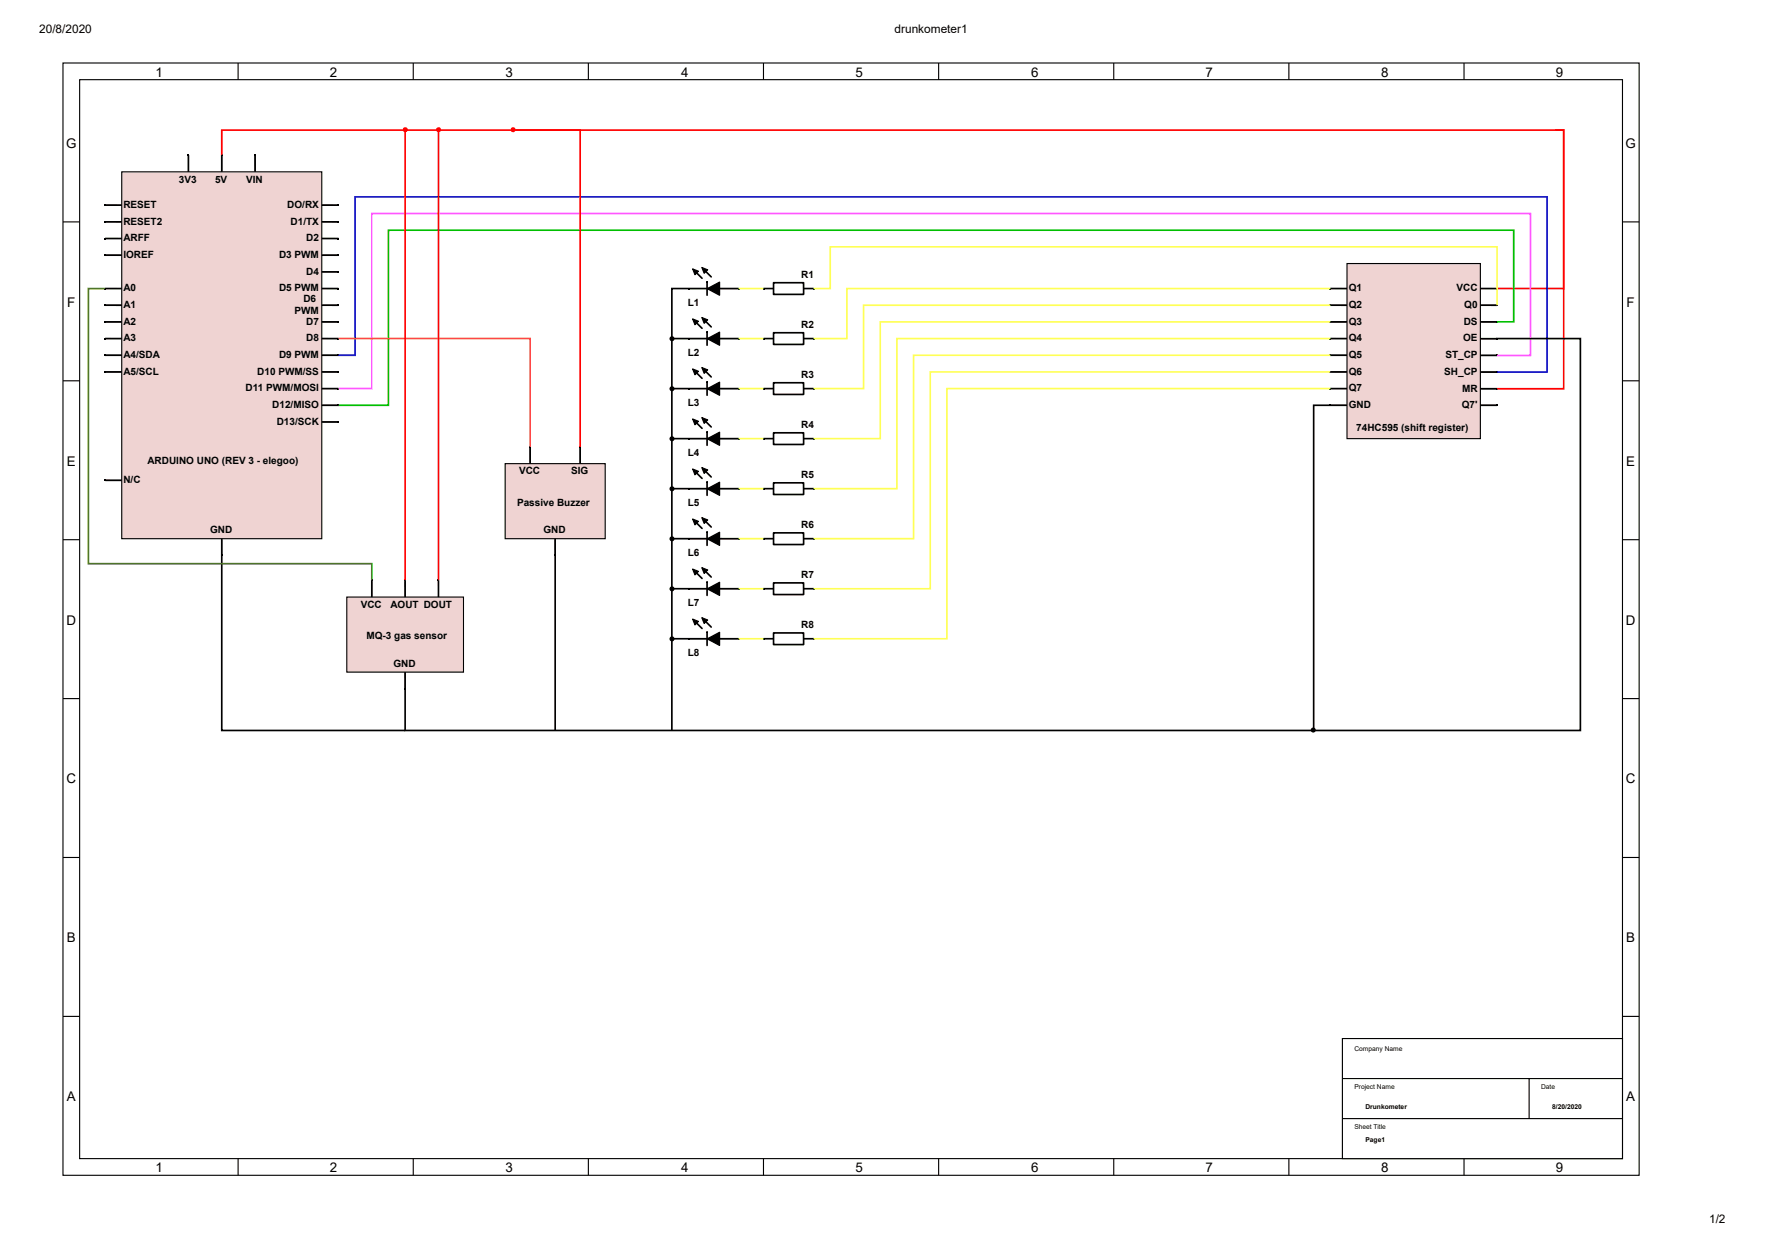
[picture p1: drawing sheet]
<svg xmlns="http://www.w3.org/2000/svg" width="420mm" height="297mm" viewBox="0 0 420 297" stroke-linecap="round" stroke-linejoin="round" font-family="sans-serif">
<g fill="none" stroke="#000" stroke-width=".26">
<path d="M15 15h375.2v264.7h-375.2zM19 19h367.3v256.7h-367.3zM56.7 15v4M98.4 15v4M140.1 15v4M181.8 15v4M223.5 15v4M265.2 15v4M306.8 15v4M348.5 15v4M15 52.8h4M386.3 52.8h3.9"/>
<path d="M15 90.6h4M386.3 90.6h3.9M15 128.4h4M386.3 128.4h3.9M15 166.3h4M386.3 166.3h3.9M15 204.1h4M386.3 204.1h3.9M15 241.9h4M386.3 241.9h3.9M56.7 275.7v4M98.4 275.7v4"/>
<path d="M140.1 275.7v4M181.8 275.7v4M223.5 275.7v4M265.2 275.7v4M306.8 275.7v4M348.5 275.7v4"/>
</g>
<path d="M319.6 247.2h66.7v28.5h-66.7z" fill="#fff"/>
<path d="M319.6 247.2h66.7v28.5h-66.7zM319.6 256.7h66.7M364 256.7v9.5M319.6 266.2h66.7" fill="none" stroke="#000" stroke-width=".26"/>
<path d="M320.7 62.7h31.7v41.7h-31.7z" fill="#efd3d2"/>
<path d="M320.7 62.7h31.7v41.7h-31.7z" fill="none" stroke="#000" stroke-width=".26"/>
<g fill="#000">
<path d="M316.5 68.5h.4v.4h-.4zM316.5 72.4h.4v.4h-.4zM316.5 76.4h.4v.4h-.4zM356.2 68.5h.4v.4h-.4zM356.2 72.4h.4v.4h-.4zM356.2 76.4h.4v.4h-.4zM316.5 80.4h.4v.4h-.4zM316.5 84.3h.4v.4h-.4zM316.5 88.3h.4v.4h-.4zM316.5 92.3h.4v.4h-.4zM316.5 96.3h.4v.4h-.4zM356.2 80.4h.4v.4h-.4z"/>
<path d="M356.2 84.4h.4v.4h-.4zM356.2 88.3h.4v.4h-.4zM356.2 92.3h.4v.4h-.4zM356.2 96.3h.4v.4h-.4z"/>
</g>
<g fill="none" stroke="#000" stroke-width=".24">
<path d="M316.9 68.7h3.6M316.9 72.6h3.6M316.9 76.6h3.6M352.6 68.7h3.6M352.6 72.6h3.6M352.6 76.6h3.6M316.9 80.6h3.6M316.9 84.5h3.6M316.9 88.5h3.6M316.9 92.5h3.6M316.9 96.5h3.6M352.6 80.6h3.6"/>
<path d="M352.6 92.5h3.6M352.6 96.5h3.6M352.6 84.6h3.6M352.6 88.5h3.6"/>
</g>
<g fill="none" stroke="#000" stroke-width=".4">
<path d="M316.9 68.7h3.6M316.9 72.6h3.6M316.9 76.6h3.6M352.6 68.7h3.6M352.6 72.6h3.6M352.6 76.6h3.6M316.9 80.6h3.6M316.9 84.5h3.6M316.9 88.5h3.6M316.9 92.5h3.6M316.9 96.5h3.6M352.6 80.6h3.6"/>
<path d="M352.6 92.5h3.6M352.6 96.5h3.6M352.6 84.6h3.6M352.6 88.5h3.6"/>
</g>
<path d="M29 40.9h47.6v87.3h-47.6z" fill="#efd3d2"/>
<path d="M29 40.9h47.6v87.3h-47.6z" fill="none" stroke="#000" stroke-width=".26"/>
<g fill="#000">
<path d="M44.7 36.7h.4v.4h-.4zM52.6 36.7h.4v.4h-.4zM60.5 36.7h.4v.4h-.4zM24.8 56.6h.4v.4h-.4zM24.8 52.6h.4v.4h-.4zM24.8 48.6h.4v.4h-.4zM80.4 48.6h.4v.4h-.4zM80.4 52.6h.4v.4h-.4zM80.4 56.6h.4v.4h-.4zM24.8 76.4h.4v.4h-.4zM24.8 72.4h.4v.4h-.4zM24.8 68.5h.4v.4h-.4z"/>
<path d="M24.8 60.5h.4v.4h-.4zM80.4 60.5h.4v.4h-.4zM80.4 64.5h.4v.4h-.4zM80.4 68.5h.4v.4h-.4zM80.4 72.4h.4v.4h-.4zM80.4 76.4h.4v.4h-.4zM181.6 68.5h.4v.4h-.4zM193.5 68.5h.4v.4h-.4zM24.8 80.4h.4v.4h-.4zM24.8 88.3h.4v.4h-.4zM24.8 84.3h.4v.4h-.4zM80.4 80.4h.4v.4h-.4z"/>
<path d="M80.4 84.3h.4v.4h-.4zM80.4 88.3h.4v.4h-.4zM80.4 92.3h.4v.4h-.4zM80.4 96.3h.4v.4h-.4zM24.8 114.1h.4v.4h-.4zM80.4 100.2h.4v.4h-.4zM52.6 132h.4v.4h-.4z"/>
<circle cx="312.6" cy="173.7" r=".4"/>
</g>
<g fill="none" stroke="#000" stroke-width=".24">
<path d="M44.9 37.1v3.6M52.8 37.1v3.6M60.7 37.1v3.6M25.2 56.8h3.6M25.2 52.8h3.6M25.2 48.8h3.6M76.8 56.8h3.6M76.8 52.8h3.6M76.8 48.8h3.6M25.2 76.6h3.6M25.2 72.6h3.6M25.2 68.7h3.6"/>
<path d="M25.2 60.7h3.6M76.8 76.6h3.6M76.8 72.6h3.6M76.8 68.7h3.6M76.8 60.7h3.6M76.8 64.7h3.6M25.2 80.6h3.6M25.2 88.5h3.6M25.2 84.5h3.6M76.8 80.6h3.6M76.8 88.5h3.6M76.8 84.5h3.6"/>
<path d="M76.8 92.5h3.6M76.8 96.5h3.6M25.2 114.3h3.6M76.8 100.4h3.6M52.8 128.4v3.6"/>
</g>
<g fill="none" stroke="#000" stroke-width=".4">
<path d="M44.9 37.1v3.6M52.8 37.1v3.6M60.7 37.1v3.6M25.2 56.8h3.6M25.2 52.8h3.6M25.2 48.8h3.6M76.8 56.8h3.6M76.8 52.8h3.6M76.8 48.8h3.6M25.2 76.6h3.6M25.2 72.6h3.6M25.2 68.7h3.6"/>
<path d="M25.2 60.7h3.6M76.8 76.6h3.6M76.8 72.6h3.6M76.8 68.7h3.6M76.8 60.7h3.6M76.8 64.7h3.6M182 68.7h2M191.5 68.7h2M25.2 80.6h3.6M25.2 88.5h3.6M25.2 84.5h3.6M76.8 80.6h3.6"/>
<path d="M76.8 88.5h3.6M76.8 84.5h3.6M76.8 92.5h3.6M76.8 96.5h3.6M316.7 96.5h-4v76.9M356.4 80.6h19.8v93.2h-323.4v-41.6M25.2 114.3h3.6M76.8 100.4h3.6M52.8 128.4v3.6"/>
<circle cx="312.6" cy="173.7" r=".4"/>
</g>
<path d="M52.8 36.9v-5.9h319.5v37.7h-15.9M370.3 31h2v61.5h-15.9" fill="none" stroke="#f00" stroke-width=".4"/>
<path d="M80.6 84.5h3.9v-37.7h283.8v41.7h-11.9" fill="none" stroke="#0000bf" stroke-width=".4"/>
<path d="M356.4 84.6h7.9v-33.8h-275.8v41.7h-7.9" fill="none" stroke="#ff56ff" stroke-width=".4"/>
<path d="M356.4 76.6h4v-21.8h-267.9v41.7h-11.9" fill="none" stroke="#00bf00" stroke-width=".4"/>
<path d="M184.2 67.3h7.1v2.8h-7.1z" fill="#fff"/>
<path d="M164.1 68.7h11.5M165.5 64.5l1.6 1.7M167.6 64.2l1.7 1.7M168.3 67.1v-.2v3.4M184.2 67.3h7.1v2.8h-7.1zM182 80.6h2M191.5 80.6h2" fill="none" stroke="#000" stroke-width=".4"/>
<path d="M175.8 68.7h6M193.7 68.7h4v-10h158.7v13.9" fill="none" stroke="#ffff56" stroke-width=".4"/>
<path d="M163.7 68.5h.4v.4h-.4zM164.9 64l1.4 .5-.8 .9zM167.1 63.6l1.4 .6-.9 .9zM168.4 68.7l2.9-1.6v3.2zM175.6 68.5h.4v.4h-.4zM181.6 80.4h.4v.4h-.4zM193.5 80.4h.4v.4h-.4z" fill="#000"/>
<path d="M168.4 68.7l2.9-1.6v3.2z" fill="none" stroke="#000" stroke-width=".3"/>
<path d="M164.1 68.7h11.5" fill="none" stroke="#000" stroke-width=".24"/>
<path d="M164.9 64l1.4 .5-.8 .9zM167.1 63.6l1.4 .6-.9 .9z" fill="none" stroke="#000" stroke-width=".26"/>
<path d="M184.2 79.2h7.1v2.8h-7.1z" fill="#fff"/>
<path d="M165.5 76.5l1.6 1.6M167.6 76.1l1.7 1.7M168.3 79v-.2v3.4M184.2 79.2h7.1v2.8h-7.1zM164.1 80.6h11.5M182 92.5h2M191.5 92.5h2" fill="none" stroke="#000" stroke-width=".4"/>
<path d="M316.7 68.7h-115.1v11.9h-7.9M175.8 80.6h6" fill="none" stroke="#ffff56" stroke-width=".4"/>
<path d="M164.9 75.9l1.4 .6-.8 .8zM167.1 75.6l1.4 .5-.9 .9zM163.7 80.4h.4v.4h-.4zM168.4 80.6l2.9-1.6v3.2zM175.6 80.4h.4v.4h-.4zM181.6 92.3h.4v.4h-.4zM193.5 92.3h.4v.4h-.4z" fill="#000"/>
<path d="M168.4 80.6l2.9-1.6v3.2z" fill="none" stroke="#000" stroke-width=".3"/>
<path d="M164.1 80.6h11.5" fill="none" stroke="#000" stroke-width=".24"/>
<path d="M164.9 75.9l1.4 .6-.8 .8zM167.1 75.6l1.4 .5-.9 .9z" fill="none" stroke="#000" stroke-width=".26"/>
<path d="M184.2 91.1h7.1v2.8h-7.1z" fill="#fff"/>
<path d="M164.1 92.5h11.5M165.5 88.4l1.6 1.6M167.6 88l1.7 1.7M168.3 90.9v-.1v3.3M184.2 91.1h7.1v2.8h-7.1zM182 104.4h2M191.5 104.4h2" fill="none" stroke="#000" stroke-width=".4"/>
<path d="M316.7 72.6h-111.1v19.9h-11.9M175.8 92.5h6" fill="none" stroke="#ffff56" stroke-width=".4"/>
<path d="M163.7 92.3h.4v.4h-.4zM164.9 87.8l1.4 .6-.8 .8zM167.1 87.5l1.4 .5-.9 .9zM168.4 92.5l2.9-1.5v3.1zM175.6 92.3h.4v.4h-.4zM181.6 104.2h.4v.4h-.4zM193.5 104.2h.4v.4h-.4z" fill="#000"/>
<path d="M168.4 92.5l2.9-1.5v3.1z" fill="none" stroke="#000" stroke-width=".3"/>
<path d="M164.1 92.5h11.5" fill="none" stroke="#000" stroke-width=".24"/>
<path d="M164.9 87.8l1.4 .6-.8 .8zM167.1 87.5l1.4 .5-.9 .9z" fill="none" stroke="#000" stroke-width=".26"/>
<path d="M184.2 103h7.1v2.8h-7.1z" fill="#fff"/>
<path d="M167.6 99.9l1.7 1.7M164.1 104.4h11.5M165.5 100.3l1.6 1.6M168.3 102.8v-.1v3.3M182 116.3h2M184.2 103h7.1v2.8h-7.1zM191.5 116.3h2" fill="none" stroke="#000" stroke-width=".4"/>
<path d="M316.7 76.6h-107.1v27.8h-15.9M175.8 104.4h6" fill="none" stroke="#ffff56" stroke-width=".4"/>
<path d="M163.7 104.2h.4v.4h-.4zM164.9 99.7l1.4 .6-.8 .8zM167.1 99.4l1.4 .5-.9 .9zM168.4 104.4l2.9-1.5v3.1zM175.6 104.2h.4v.4h-.4zM181.6 116.1h.4v.4h-.4zM193.5 116.1h.4v.4h-.4z" fill="#000"/>
<path d="M168.4 104.4l2.9-1.5v3.1z" fill="none" stroke="#000" stroke-width=".3"/>
<path d="M164.1 104.4h11.5" fill="none" stroke="#000" stroke-width=".24"/>
<path d="M164.9 99.7l1.4 .6-.8 .8zM167.1 99.4l1.4 .5-.9 .9z" fill="none" stroke="#000" stroke-width=".26"/>
<path d="M184.2 114.9h7.1v2.8h-7.1z" fill="#fff"/>
<path d="M164.1 116.3h11.5M165.5 112.2l1.6 1.7M167.6 111.8l1.7 1.7M168.3 114.7v-.1v3.3M184.2 114.9h7.1v2.8h-7.1zM182 128.2h2M191.5 128.2h2" fill="none" stroke="#000" stroke-width=".4"/>
<path d="M316.7 80.6h-103.2v35.7h-19.8M175.8 116.3h6" fill="none" stroke="#ffff56" stroke-width=".4"/>
<path d="M163.7 116.1h.4v.4h-.4zM164.9 111.6l1.4 .6-.8 .8zM167.1 111.3l1.4 .5-.9 .9zM168.4 116.3l2.9-1.5v3.1zM175.6 116.1h.4v.4h-.4zM181.6 128h.4v.4h-.4zM193.5 128h.4v.4h-.4z" fill="#000"/>
<path d="M168.4 116.3l2.9-1.5v3.1z" fill="none" stroke="#000" stroke-width=".3"/>
<path d="M164.1 116.3h11.5" fill="none" stroke="#000" stroke-width=".24"/>
<path d="M164.9 111.6l1.4 .6-.8 .8zM167.1 111.3l1.4 .5-.9 .9z" fill="none" stroke="#000" stroke-width=".26"/>
<path d="M184.2 126.8h7.1v2.8h-7.1z" fill="#fff"/>
<path d="M164.1 128.2h11.5M165.5 124.1l1.6 1.7M167.6 123.7l1.7 1.7M168.3 126.6v-.1v3.3M184.2 126.8h7.1v2.8h-7.1zM182 140.1h2M191.5 140.1h2" fill="none" stroke="#000" stroke-width=".4"/>
<path d="M316.7 84.5h-99.2v43.7h-23.8M175.8 128.2h6" fill="none" stroke="#ffff56" stroke-width=".4"/>
<path d="M163.7 128h.4v.4h-.4zM164.9 123.5l1.4 .6-.8 .8zM167.1 123.2l1.4 .5-.9 .9zM168.4 128.2l2.9-1.5v3.1zM175.6 128h.4v.4h-.4zM181.6 139.9h.4v.4h-.4zM193.5 139.9h.4v.4h-.4z" fill="#000"/>
<path d="M168.4 128.2l2.9-1.5v3.1z" fill="none" stroke="#000" stroke-width=".3"/>
<path d="M164.1 128.2h11.5" fill="none" stroke="#000" stroke-width=".24"/>
<path d="M164.9 123.5l1.4 .6-.8 .8zM167.1 123.2l1.4 .5-.9 .9z" fill="none" stroke="#000" stroke-width=".26"/>
<path d="M184.2 138.7h7.1v2.8h-7.1z" fill="#fff"/>
<path d="M165.5 136l1.6 1.7M167.6 135.6l1.7 1.7M168.3 138.5v-.1v3.3M184.2 138.7h7.1v2.8h-7.1zM164.1 140.1h11.5M182 152h2M191.5 152h2" fill="none" stroke="#000" stroke-width=".4"/>
<path d="M316.7 88.5h-95.2v51.6h-27.8M175.8 140.1h6" fill="none" stroke="#ffff56" stroke-width=".4"/>
<path d="M164.9 135.4l1.4 .6-.8 .8zM167.1 135.1l1.4 .5-.9 .9zM163.7 139.9h.4v.4h-.4zM168.4 140.1l2.9-1.5v3.1zM175.6 139.9h.4v.4h-.4zM181.6 151.8h.4v.4h-.4zM193.5 151.8h.4v.4h-.4z" fill="#000"/>
<path d="M168.4 140.1l2.9-1.5v3.1z" fill="none" stroke="#000" stroke-width=".3"/>
<path d="M164.1 140.1h11.5" fill="none" stroke="#000" stroke-width=".24"/>
<path d="M164.9 135.4l1.4 .6-.8 .8zM167.1 135.1l1.4 .5-.9 .9z" fill="none" stroke="#000" stroke-width=".26"/>
<path d="M184.2 150.6h7.1v2.8h-7.1z" fill="#fff"/>
<g fill="none" stroke="#000" stroke-width=".4">
<path d="M163.9 68.7h-3.9v105.1M160.3 80.6h3.6M160.3 92.5h3.6M160.3 104.4h3.6M160.3 116.3h3.6M160.3 128.2h3.6M160.3 152h3.6M160.3 140.1h3.6M164.1 152h11.5M165.5 147.9l1.6 1.7M167.6 147.6l1.7 1.6M168.3 150.4v-.1v3.3"/>
<path d="M184.2 150.6h7.1v2.8h-7.1z"/>
<circle cx="160" cy="80.6" r=".4"/>
<circle cx="160" cy="92.5" r=".4"/>
<circle cx="160" cy="116.3" r=".4"/>
<circle cx="160" cy="104.4" r=".4"/>
<circle cx="160" cy="128.2" r=".4"/>
<circle cx="160" cy="140.1" r=".4"/>
<circle cx="160" cy="152" r=".4"/>
</g>
<path d="M316.7 92.5h-91.3v59.5h-31.7M175.8 152h6" fill="none" stroke="#ffff56" stroke-width=".4"/>
<g fill="#000">
<path d="M163.7 151.8h.4v.4h-.4zM164.9 147.3l1.4 .6-.8 .8zM167.1 147l1.4 .6-.9 .8zM168.4 152l2.9-1.5v3.1zM175.6 151.8h.4v.4h-.4z"/>
<circle cx="160" cy="80.6" r=".4"/>
<circle cx="160" cy="92.5" r=".4"/>
<circle cx="160" cy="116.3" r=".4"/>
<circle cx="160" cy="104.4" r=".4"/>
<circle cx="160" cy="128.2" r=".4"/>
<circle cx="160" cy="140.1" r=".4"/>
<circle cx="160" cy="152" r=".4"/>
</g>
<path d="M168.4 152l2.9-1.5v3.1z" fill="none" stroke="#000" stroke-width=".3"/>
<path d="M164.1 152h11.5" fill="none" stroke="#000" stroke-width=".24"/>
<path d="M164.9 147.3l1.4 .6-.8 .8zM167.1 147l1.4 .6-.9 .8z" fill="none" stroke="#000" stroke-width=".26"/>
<path d="M120.3 110.3h23.8v17.9h-23.8z" fill="#efd3d2"/>
<path d="M120.3 110.3h23.8v17.9h-23.8z" fill="none" stroke="#000" stroke-width=".26"/>
<path d="M126 106.2h.4v.4h-.4zM137.9 106.2h.4v.4h-.4zM132 132h.4v.4h-.4z" fill="#000"/>
<path d="M126.2 106.6v3.5M138.1 106.6v3.5M132.2 128.4v3.6" fill="none" stroke="#000" stroke-width=".24"/>
<path d="M126.2 106.6v3.5M138.1 106.6v3.5M132.2 128.4v3.6M132.2 132.2v41.6" fill="none" stroke="#000" stroke-width=".4"/>
<path d="M122.6 31h15.5v75.4" fill="none" stroke="#f00" stroke-width=".4"/>
<circle cx="122.1" cy="30.9" r=".4" fill="#f00"/>
<circle cx="122.1" cy="30.9" r=".4" fill="none" stroke="#f00" stroke-width=".4"/>
<path d="M80.6 80.6h45.6v25.8" fill="none" stroke="#ff7f00" stroke-width=".4"/>
<path d="M82.6 142.1h27.7v17.9h-27.7z" fill="#efd3d2"/>
<path d="M82.6 142.1h27.7v17.9h-27.7z" fill="none" stroke="#000" stroke-width=".26"/>
<path d="M88.3 137.9h.4v.4h-.4zM96.3 137.9h.4v.4h-.4zM104.2 137.9h.4v.4h-.4zM96.3 163.7h.3v.4h-.3z" fill="#000"/>
<path d="M88.5 138.3v3.6M96.5 138.3v3.6M104.4 138.3v3.6M96.5 160.1v3.6" fill="none" stroke="#000" stroke-width=".24"/>
<path d="M88.5 138.3v3.6M96.5 138.3v3.6M104.4 138.3v3.6M96.5 163.9v9.9M96.5 160.1v3.6" fill="none" stroke="#000" stroke-width=".4"/>
<path d="M96.5 31.4v106.7" fill="none" stroke="#f00" stroke-width=".4"/>
<circle cx="96.5" cy="30.9" r=".4" fill="#f00"/>
<g fill="none" stroke="#f00" stroke-width=".4">
<path d="M104.4 31.4v106.7"/>
<circle cx="96.5" cy="30.9" r=".4"/>
</g>
<circle cx="104.4" cy="30.9" r=".4" fill="#f00"/>
<circle cx="104.4" cy="30.9" r=".4" fill="none" stroke="#f00" stroke-width=".4"/>
<path d="M25 68.7h-4v65.5h67.5v3.9" fill="none" stroke="#3f7f00" stroke-width=".4"/>
<g font-size="3.2">
<text x="37" y="18.2">1</text>
<text x="78.5" y="18.2">2</text>
<text x="120.3" y="18.2">3</text>
<text x="162.1" y="18.2">4</text>
<text x="203.7" y="18.2">5</text>
<text x="245.5" y="18.2">6</text>
<text x="287" y="18.2">7</text>
<text x="328.8" y="18.2">8</text>
<text x="370.4" y="18.2">9</text>
<text x="15.7" y="35.2">G</text>
<text x="387" y="35.2">G</text>
<text x="16" y="73">F</text>
<text x="387.2" y="73">F</text>
<text x="15.9" y="110.8">E</text>
<text x="387.1" y="110.8">E</text>
<text x="15.8" y="148.7">D</text>
<text x="387" y="148.7">D</text>
<text x="15.8" y="186.2">C</text>
<text x="387" y="186.2">C</text>
<text x="15.9" y="224.1">B</text>
<text x="387.1" y="224.1">B</text>
<text x="15.9" y="261.9">A</text>
<text x="387.1" y="261.9">A</text>
<text x="37" y="278.8">1</text>
<text x="78.5" y="278.8">2</text>
<text x="120.3" y="278.8">3</text>
<text x="162.1" y="278.8">4</text>
<text x="203.7" y="278.8">5</text>
<text x="245.5" y="278.8">6</text>
<text x="287" y="278.8">7</text>
<text x="328.8" y="278.8">8</text>
<text x="370.4" y="278.8">9</text>
</g>
<g font-size="2.8">
<text x="9.3" y="7.8">20/8/2020</text>
<text x="213" y="7.8">drunkometer1</text>
<text x="406.9" y="291">1/2</text>
</g>
<g font-size="2.4">
<text x="42.6" y="43.5">3V3</text>
<text x="51.2" y="43.5">5V</text>
<text x="58.6" y="43.5">VIN</text>
<text x="29.4" y="53.5">RESET2</text>
<text x="29.4" y="49.5">RESET</text>
<text x="68.4" y="49.5">DO/RX</text>
<text x="69.2" y="53.5">D1/TX</text>
<text x="29.4" y="57.4">ARFF</text>
<text x="72.9" y="57.4">D2</text>
<text x="29.4" y="61.4">IOREF</text>
<text x="66.4" y="61.4">D3 PWM</text>
<text x="72.9" y="65.4">D4</text>
<text x="29.4" y="69.3">A0</text>
<text x="66.4" y="69.3">D5 PWM</text>
<text x="72.2" y="71.9">D6</text>
<text x="190.8" y="66.2">R1</text>
<text x="321.1" y="69.3">Q1</text>
<text x="346.7" y="69.3">VCC</text>
<text x="29.4" y="77.3">A2</text>
<text x="29.4" y="73.3">A1</text>
<text x="70.1" y="74.7">PWM</text>
<text x="72.9" y="77.3">D7</text>
<text x="163.7" y="72.7">L1</text>
<text x="321.1" y="73.3">Q2</text>
<text x="321.1" y="77.3">Q3</text>
<text x="348.5" y="77.3">DS</text>
<text x="348.6" y="73.3">Q0</text>
<text x="29.4" y="81.2">A3</text>
<text x="72.9" y="81.2">D8</text>
<text x="190.8" y="78.1">R2</text>
<text x="321.1" y="81.2">Q4</text>
<text x="348.3" y="81.3">OE</text>
<text x="29.4" y="89.2">A5/SCL</text>
<text x="29.4" y="85.2">A4/SDA</text>
<text x="61.3" y="89.2">D10 PWM/SS</text>
<text x="66.4" y="85.2">D9 PWM</text>
<text x="163.7" y="84.6">L2</text>
<text x="321.1" y="85.2">Q5</text>
<text x="321.1" y="89.2">Q6</text>
<text x="343.8" y="89.2">SH_CP</text>
<text x="344.1" y="85.2">ST_CP</text>
<text x="58.5" y="93.1">D11 PWM/MOSI</text>
<text x="190.8" y="90">R3</text>
<text x="321.1" y="93.1">Q7</text>
<text x="348.1" y="93.2">MR</text>
<text x="64.8" y="97.1">D12/MISO</text>
<text x="65.9" y="101.1">D13/SCK</text>
<text x="163.7" y="96.6">L3</text>
<text x="190.8" y="101.9">R4</text>
<text x="321.1" y="97.1">GND</text>
<text x="348" y="97.1">Q7'</text>
<text x="322.9" y="102.5">74HC595 (shift register)</text>
<text x="35.1" y="110.4">ARDUINO UNO (REV 3 - elegoo)</text>
<text x="123.6" y="112.9">VCC</text>
<text x="135.9" y="112.9">SIG</text>
<text x="163.7" y="108.5">L4</text>
<text x="190.8" y="113.8">R5</text>
<text x="29.4" y="115">N/C</text>
<text x="123.1" y="120.4">Passive Buzzer</text>
<text x="163.7" y="120.4">L5</text>
<text x="190.8" y="125.7">R6</text>
<text x="50" y="126.9">GND</text>
<text x="129.4" y="126.9">GND</text>
<text x="163.7" y="132.3">L6</text>
<text x="190.8" y="137.6">R7</text>
<text x="85.9" y="144.7">VCC</text>
<text x="92.9" y="144.7">AOUT DOUT</text>
<text x="163.7" y="144.2">L7</text>
<text x="190.8" y="149.5">R8</text>
<text x="87.3" y="152.1">MQ-3 gas sensor</text>
<text x="93.7" y="158.7">GND</text>
<text x="163.7" y="156.1">L8</text>
</g>
<g font-size="1.6">
<text x="322.4" y="250.1">Company Name</text>
<text x="322.4" y="259.1">Project Name</text>
<text x="325.1" y="263.8">Drunkometer</text>
<text x="366.9" y="259.1">Date</text>
<text x="369.5" y="263.8">8/20/2020</text>
<text x="322.4" y="268.6">Sheet Title</text>
<text x="325.1" y="271.8">Page1</text>
</g>
</svg>
